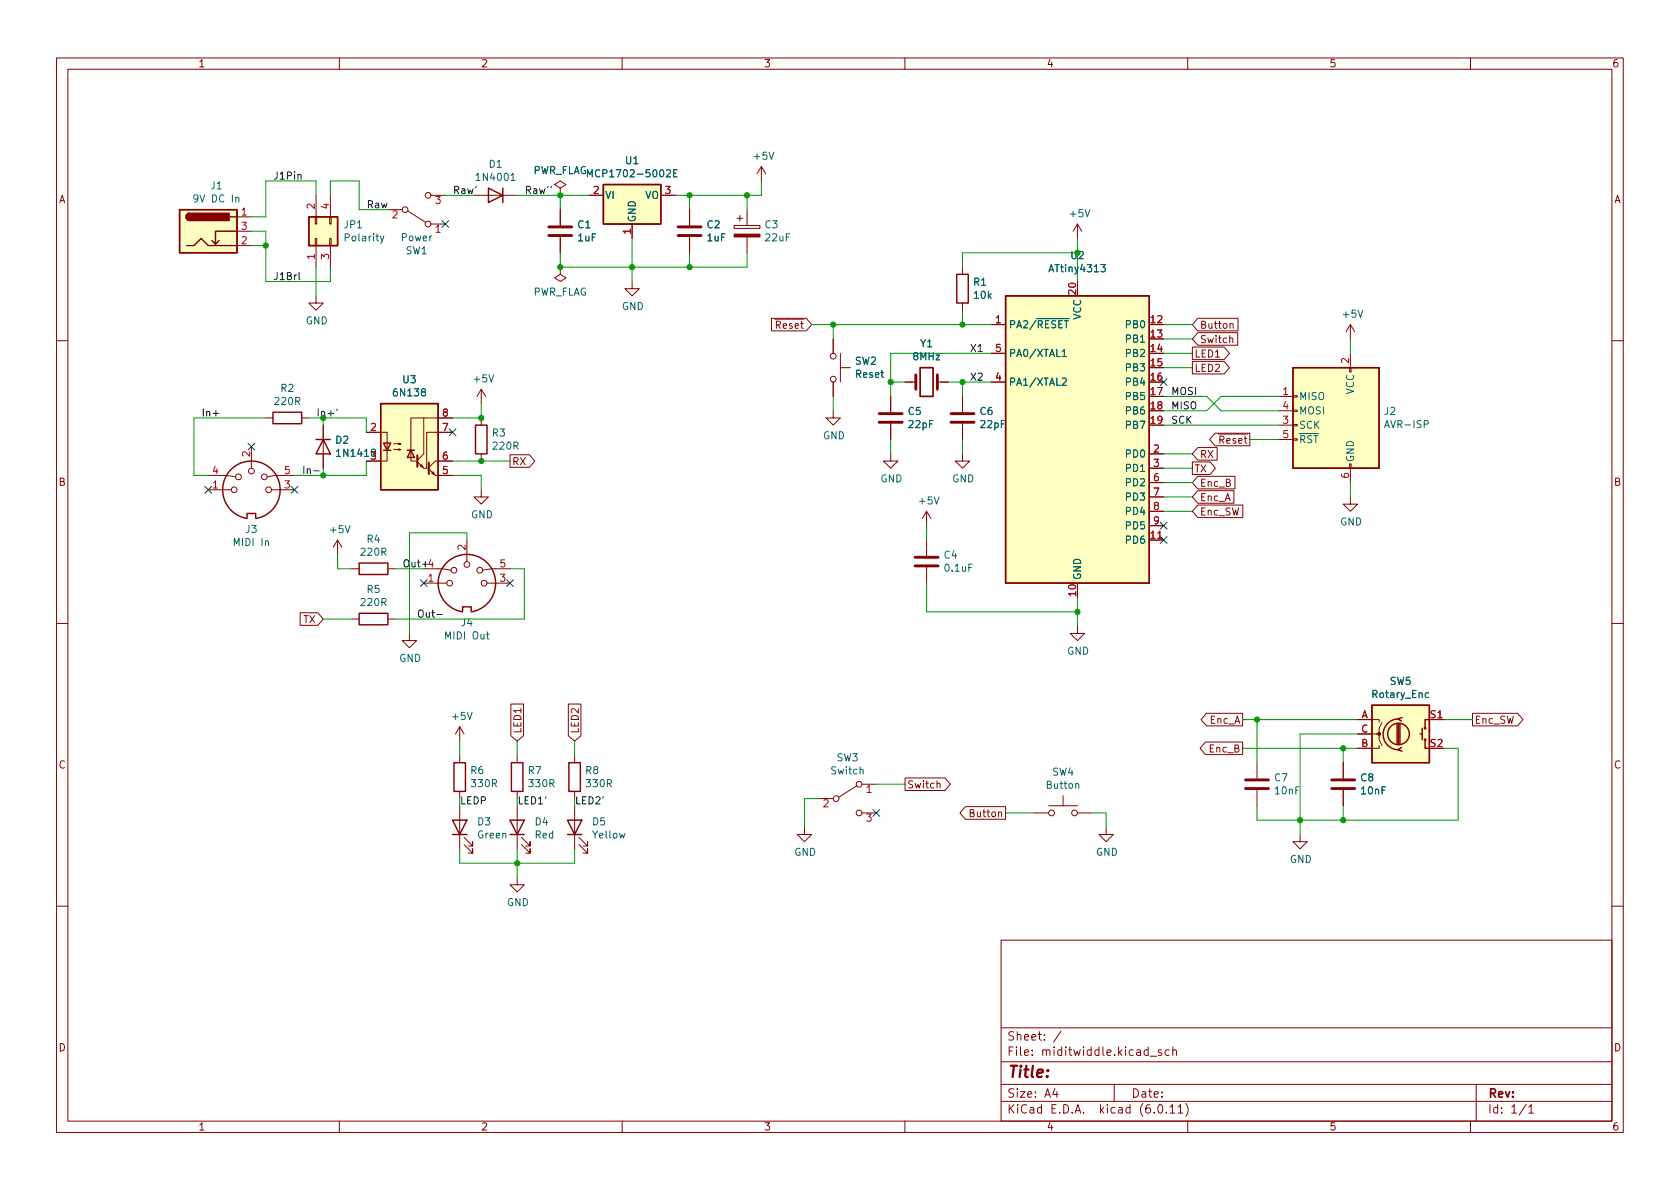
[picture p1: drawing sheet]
<svg xmlns="http://www.w3.org/2000/svg" width="297mm" height="210mm" viewBox="0 0 297 210" stroke-linecap="round" stroke-linejoin="round" font-family="sans-serif">
<g fill="none" stroke="#840000" stroke-width=".18">
<path d="M10 10.2h277v190.1h-277zM12 12.2h273v186.1h-273zM60 10.2v2M110 10.2v2M160 10.2v2M210 10.2v2M260 10.2v2M41.9 38.3h2.5M55.8 38.3h.2v1.3h-.2zM55.9 34.5v3.8M58.3 38.3h.2v1.3h-.2zM58.4 34.5v3.8"/>
<path d="M68.6 37.1h2.5M72.1 37.3l3.2 2.1M76.2 39.6h2.5M76.2 34.5h2.5M83.8 34.5h7.6M99.1 33.3l1-.7-1-.6-1.1 .6 1.1 .7v1.2M99.1 34.5h.1M99.1 37.1v2.8M104.1 34.5h2.6M111.8 39.6v2.6M116.8 34.5h2.6M121.9 37.1v2.8"/>
<path d="M129.8 39.9h4.6v.5h-4.6zM130.3 38.6h1M130.8 38.1v1M132.1 37.1v2.8M134.6 29.5l-.7 1.2M134.6 29.5v2.5M134.6 29.5l.8 1.2M190.5 39.6l-.8 1.3M190.5 39.6v2.6M190.5 39.6l.8 1.3M41.9 43.4h2.5M41.9 40.9h2.5"/>
<path d="M55.8 42.2h.2v1.2h-.2zM55.9 52.3v1.3h1.2l-1.2 1.3-1.3-1.3h1.3M55.9 43.4v3.8M58.3 42.2h.2v1.2h-.2zM58.4 43.4v3.8M99.1 47.2v1.3l1 .6-1 .7-1.1-.7 1.1-.6M99.1 47.2h.1M99.1 41.9v2.8M111.8 49.8v1.2h1.2l-1.2 1.3-1.3-1.3h1.3M121.9 41.9v2.8M132.1 41.9v2.8M136.4 56.3h6.2l.9 1.1-.9 1.1h-6.2z"/>
<path d="M137 56.4h5.2M147.3 59.9v2.6M170.2 47.2v1.3M170.2 53.6v1.3M175.3 57.4h2.5M190.5 49.8v2.5M203.2 57.4h2.5M203.2 59.9h2.5M211.8 58.8h7v2.2h-7l-1-1.1zM211.8 56.3h7.1v2.2h-7.1l-1-1.1zM217.4 59.9l.2-.1h.3l.1 .8M217.5 57.3l.2-.1 .3 .1v.8"/>
<path d="M238.8 57.4l-.8 1.3M238.8 57.4v2.5M238.8 57.4l.7 1.3M10 60.2h2M44.4 79v3.8M47 73.9h1.3M53.3 73.9h1.3M57.1 75.2v7.6M64.8 76.4h3.7v5.1h-3.7M69.6 79.5h1.3l-.4 .1v-.2l.4 .1M69.6 78.5h1.3l-.4 .1v-.2l.4 .1M74.9 73.9h-2.3v7.6h1.1"/>
<path d="M80 73.9h-5.1v6.4l-1.1 1.1M80 76.4h-4.6v6.4M85.1 68.8v2.6M85.1 73.9v1.3M85.1 68.8l-.8 1.3M85.1 68.8l.8 1.3M147.3 72.6v1.3h1.3l-1.3 1.3-1.3-1.3h1.3M147.3 67.6v2.5M148.6 65h1.8M148.6 62.5v5.1M157.5 70.1v2.8M157.5 74.9v2.8"/>
<path d="M160 67.6h1.9M165.7 67.6h1.9M170.2 70.1v2.8M170.2 74.9v2.8M175.3 67.6h2.5M175.3 62.5h2.5M203.2 65h2.5M203.2 70.1h2.5M203.2 75.2h2.5M203.2 72.6h2.5M203.2 67.6h2.5M203.2 62.5h2.5"/>
<path d="M210.8 61.4h5.6l1 1.1-1 1.1h-5.6zM210.8 63.9h5.6l1 1.1-1 1.1h-5.6zM211.8 79.1h3.4v2.3h-3.4l-1-1.1zM214.8 76.6h6.2v2.2h-6.2l-.9-1.1zM215.4 76.8h5.2M226.1 70.1h2.5M226.1 75.2h2.5M226.1 72.6h2.5M226.1 77.7h2.5M228.6 77.6h.8v.2h-.8zM228.6 75.1h.8v.2h-.8zM228.6 72.5h.8v.3h-.8z"/>
<path d="M228.6 70h.8v.2h-.8zM238.6 65h.3v.8h-.3zM238.8 62.5v2.5M285 60.2h2M36.8 84.1h3.3l1.6 .2M36.8 86.6h4.1M48 86.6h4.1M52.1 84.1h-3.3l-1.6 .2M59.7 95.5l-.8 1.3M59.7 95.5v2.5M59.7 95.5l.8 1.3M73.8 81.7l1.1 1.1h.7"/>
<path d="M74.3 82.4l.2-.2 .3 .5zM75.8 82.9l1.2 1.2h3M76.3 83.7l.3-.3 .2 .5zM80 81.5h-3l-1.2 1.2M82.5 95.5v3.8M85.1 86.6v1.3h1.3l-1.3 1.2-1.3-1.2h1.3M85.1 80.3v1.2M90.2 80.4h3.4l1 1.1-1 1.1h-3.4zM157.5 80.3v1.2h1.2l-1.2 1.3-1.3-1.3h1.3M163.8 90.4v2.6M163.8 95.5v2.8M163.8 90.4l-.7 1.3"/>
<path d="M163.8 90.4l.8 1.3M170.2 80.3v1.2h1.2l-1.2 1.3-1.3-1.3h1.3M203.2 82.8h2.5M203.2 95.5h2.5M203.2 80.3h2.5M203.2 85.3h2.5M203.2 87.9h2.5M203.2 90.4h2.5M203.2 93h2.5M210.8 81.7h3.2l.9 1.1-.9 1.1h-3.2zM211.8 86.8h6.4v2.2h-6.4l-1-1.1zM211.8 89.3h7.9v2.2h-7.9l-1-1.1z"/>
<path d="M211.8 84.2h6.5v2.2h-6.5l-1-1.1zM238.6 82h.3v.8h-.3zM238.8 87.9v1.2h1.2l-1.2 1.3-1.3-1.3h1.3M238.8 82.8v2.5M10 110.2h2M53.1 108.4h3.1l.9 1.1-.9 1.1h-3.1zM62.2 100.6h1.3M62.2 109.5h1.3M68.6 100.6h1.2M68.6 109.5h1.2M72.4 112v1.3h1.3l-1.3 1.2-1.3-1.2h1.3M74.9 100.6h3.3l1.6 .2"/>
<path d="M74.9 103.1h4.1M86.1 103.1h4.1M90.2 100.6h-3.3l-1.6 .2M163.8 100.3v2.8M190.5 110.7v1.3h1.3l-1.3 1.3-1.3-1.3h1.3M190.5 103.1v2.6M285 110.2h2M81.3 128.5v2.6M81.3 133.6v1.3M81.3 139.9v1.3M81.3 128.5l-.8 1.3M81.3 128.5l.7 1.3"/>
<path d="M90.3 124.5h2.3v5.6l-1.2 1-1.1-1zM91.4 133.6v1.3M91.4 139.9v1.3M100.5 124.5h2.2v5.6l-1.1 1-1.1-1zM101.6 133.6v1.3M101.6 139.9v1.3M151.5 138.9l-3.2 2.1M152.4 138.7h2.5M160 137.6h7.1l.9 1.1-.9 1.1h-7.1zM165.7 138.6l.2-.1 .3 .1v.7M213.1 131.2h6.6v2.2h-6.6l-.9-1.1zM213.3 126.1h6.4v2.3h-6.4l-.9-1.2z"/>
<path d="M222.2 134.9v2.8M222.2 139.7v2.8M237.5 134.9v2.8M237.5 139.7v2.8M240 127.2h3.8v.6M240 129.8h3.8v1l.5 1M243.8 131.8v.5h-3.8M244.3 127.8l-.5 1v1h-.5M252.7 127.2h2.6M260.3 126.1h8l1 1.1-1 1.2h-8zM81.3 142.5v7.6M82 149.3l1.6 1.6v-.8v.8h-.8"/>
<path d="M82 148.1l1.6 1.5v-.8v.8h-.8M91.4 155.2v1.3h1.3l-1.3 1.2-1.2-1.2h1.2M91.4 142.5v7.6M92.2 149.3l1.5 1.6v-.8v.8h-.7M92.2 148.1l1.5 1.5v-.8v.8h-.7M101.6 142.5v7.6M102.4 149.3l1.5 1.6v-.8v.8h-.8M102.4 148.1l1.5 1.5v-.8v.8h-.8M142.2 146.3v1.3h1.3l-1.3 1.2-1.2-1.2h1.2M144.8 141.2h2.5M152.4 143.8h2.5M170.7 142.6h7.1v2.3h-7.1l-1-1.1z"/>
<path d="M176.6 143.7l.1-.1h.3l.1 .8M182.9 143.8h2.5M185.4 142.5h5.1M188 140.7v1.8M190.5 143.8h2.5M195.6 146.3v1.3h1.2l-1.2 1.2-1.3-1.2h1.3M229.9 147.6v1.2h1.2l-1.2 1.3-1.3-1.3h1.3M10 160.2h2M177 166.3h108v32h-108zM285 160.2h2M60 198.3v2M110 198.3v2"/>
<path d="M160 198.3v2M177 194.8h108M177 191.8h108M177 187.8h108M177 181.8h108M182.5 186.5v.1M182.5 185.7v.1M184.6 183.8v.1M184.6 183v.1M187.6 182.4l-1.3 1.9M197 191.8v3M205.4 185.7l-.4-.1-.2 .2 .1 .3 .5 .1v.4h-.6"/>
<path d="M206.7 185.7l-.4-.1-.3 .3v.4l.1 .3h.6M207.4 185.8l.2-.2 .3 .1 .1 .9M207.4 185.1v1.5M209.6 195.1a1.72 1.72 0 0 1 0 2.3M210 198.3v2M260 198.3v2M261 191.8v6.5M270.3 195.8l.4-.5v1.5M270.3 196.8h.9"/>
<circle cx="71.6" cy="37.1" r=".51"/>
<circle cx="75.7" cy="34.5" r=".51"/>
<circle cx="75.7" cy="39.6" r=".51"/>
<circle cx="147.3" cy="63" r=".51"/>
<circle cx="147.3" cy="67.1" r=".51"/>
<circle cx="41.4" cy="86.6" r=".51"/>
<circle cx="42.2" cy="84.3" r=".51"/>
<circle cx="44.5" cy="83.3" r=".51"/>
<circle cx="46.7" cy="84.3" r=".51"/>
<circle cx="47.5" cy="86.6" r=".51"/>
<circle cx="82.6" cy="99.8" r=".51"/>
<circle cx="79.5" cy="103.1" r=".51"/>
<circle cx="80.3" cy="100.8" r=".51"/>
<circle cx="84.8" cy="100.8" r=".51"/>
<circle cx="85.6" cy="103.1" r=".51"/>
<circle cx="151.9" cy="138.7" r=".51"/>
<circle cx="147.8" cy="141.2" r=".51"/>
<circle cx="151.9" cy="143.8" r=".51"/>
<circle cx="185.9" cy="143.8" r=".51"/>
<circle cx="190" cy="143.8" r=".51"/>
</g>
<g fill="none" stroke="#840000" stroke-width=".25">
<path d="M31.7 37.1h10.2v7.6h-10.2zM33.5 37.7a.64 .64 0 0 0-.6 .6 .64 .64 0 0 0 .6 .7M40.6 38.3h1.3M54.6 38.3h5.1v5.1h-5.1zM86.4 33.3l2.5 1.2-2.5 1.3zM88.9 33.3v2.5M106.7 32.6h10.1v7h-10.1zM33 43.4h1.3l1.3-1.2 1.2 1.2h5.1M38.7 42.5l-.6 .7M41.9 40.9h-3.8v2.3l-.6-.7M169.2 48.5h2v5.1h-2zM177.8 52.3h25.4v50.8h-25.4z"/>
<path d="M48.3 72.9h5v2h-5zM55.9 77.7h2.5M57.1 77.7l1.3 2.6h-2.5zM67.3 71.4h10.2v15.2h-10.2zM67.8 78.4h1.3l-.6 1.2zM67.8 79.6h1.3M72 79.6h1.3M72.6 79.6l.7 1.3h-1.3zM84.1 75.2h2v5.1h-2zM228.6 65h15.2v17.8h-15.2zM43.7 91.7a5.1 5.1 0 0 1-3.5-7.8 5.1 5.1 0 0 1 8.5 0 5.1 5.1 0 0 1-3.5 7.8M43.7 91.6v-.8h1.5v.8"/>
<path d="M63.5 99.6h5.1v2h-5.1zM63.5 108.5h5.1v2h-5.1zM81.8 108.2a5.1 5.1 0 0 1-3.5-7.8 5.1 5.1 0 0 1 8.5 0 5.1 5.1 0 0 1-3.5 7.8M81.8 108.1v-.8h1.5v.8M80.3 134.9h2v5h-2zM90.4 134.9h2.1v5h-2.1zM100.6 134.9h2v5h-2zM242.6 124.7h10.1v10.2h-10.1zM247 128v3.6M247.3 127.1a2.73 2.73 0 0 0-2.7 2.8 2.73 2.73 0 0 0 2.7 2.7M247.3 128v3.6M247.5 128v3.6"/>
<path d="M247.8 132.2l-.7 .4 .8 .2M247.9 126.9l-.8 .2 .7 .4M251.1 129.8h.4M251.5 128.8v2M252 130.8v1.5h.7M252.7 127.2h-.7v1.6M80 145h2.5l-1.2 2.6zM80 147.6h2.5M90.2 145h2.5l-1.3 2.6zM90.2 147.6h2.5M100.3 145h2.6l-1.3 2.6zM100.3 147.6h2.6"/>
<circle cx="247.3" cy="129.8" r="1.9"/>
<circle cx="252" cy="130.8" r=".13"/>
<circle cx="252" cy="128.8" r=".13"/>
</g>
<path d="M69.5 37.4l.5-.1 .2 .3-.8 .9h.8M77 34.7h.8l-.4 .5 .4 .1v.6l-.2 .1-.6-.1M77.1 40.2l.4-.4v1.3M204.7 95.2h.7M153.3 139.2l.4-.3v1.2M145.7 141.5l.5-.1 .2 .4-.8 .9h.8M153.2 144h.8l-.4 .4 .4 .2v.5l-.2 .1-.6-.1" fill="none" stroke="#a90000" stroke-width=".18"/>
<g fill="#ffffc2" stroke="#ffffc2" stroke-width=".18">
<path d="M54.6 38.3h5.1v5.1h-5.1z"/>
<path d="M106.7 32.6h10.1v7h-10.1z"/>
<path d="M67.3 71.4h10.2v15.2h-10.2z"/>
<path d="M242.6 124.7h10.1v10.2h-10.1z"/>
<path d="M31.7 37.1h10.2v7.6h-10.2z"/>
<path d="M228.6 65h15.2v17.8h-15.2z"/>
<path d="M177.8 52.3h25.4v50.8h-25.4z"/>
</g>
<g fill="none" stroke="#006464" stroke-width=".18">
<path d="M90.4 31l.3-.4v1.3M90.4 31.9h.7M117.8 30.1l.5-.1 .3 .4-.8 .9h.8M119.1 30.6h.4M119.7 30h-.6v1.3h.6M136 26.9l.4 1.3 .4-1.3M191.8 37.1l.5 1.2 .4-1.2M67.3 41.8l.3 .8M67.9 41.8l-.5 1.1-.1 .1M183.3 56.3h5.7M194.6 46.8h.8l-.4 .5 .4 .1v.5l-.2 .2-.6-.2M240.1 54.8l.4 1.3 .5-1.3"/>
<path d="M74.7 69.3l-.2-.3 .1-.1 .1-.2 .4 .1 .1 .2v.2l-.6 .1-.1 .2 .1 .4 .1 .1h.3l.2-.2v-.4l-.2-.1M86.4 66.3l.5 1.2 .4-1.2M187.8 67l.5-.1 .2 .3-.7 .9h.7M187.8 62.1l.4-.3v1.3M187.8 63.1h.7M251.8 75h.6l.1-.2v-.3l-.7-.1v1.2M61 92.9l.5 1.3 .4-1.3M165.2 87.9l.4 1.2 .4-1.2M171.9 99.8h-.6v1.2M82.6 126l.5 1.2 .4-1.2M152.1 136.1l.1-.1 .4 .1v.8M190.2 138.7l.2-.1h.3v.8"/>
<path d="M252.6 122.6l-.4-.1-.2 .2 .1 .6h.5M109.5 147.3l.3 .9 .2-.6 .2 .6 .3-.9"/>
</g>
<g fill="none" stroke="#840000" stroke-width=".51">
<path d="M97 41.7h4.1M97 40.1h4.1M119.9 41.7h4.1M119.9 40.1h4.1M155.4 74.7h4.1M155.4 73.1h4.1M161.9 66.3v2.5M165.7 66.3v2.5M168.1 74.7h4.1M168.1 73.1h4.1M161.8 98.5h4.1M161.8 100.1h4.1"/>
<path d="M220.2 139.4h4.1M220.2 137.9h4.1M235.5 139.4h4M235.5 137.9h4"/>
</g>
<path d="M73.8 80.5v2M75.8 81.8v2" fill="none" stroke="#840000" stroke-width=".36"/>
<g fill="#840000" stroke="#840000" stroke-width=".18">
<path d="M129.8 41.4h4.6v.5h-4.6z"/>
<circle cx="243.8" cy="129.8" r=".25"/>
</g>
<g fill="#840000" stroke="#840000" stroke-width=".25">
<path d="M33.1 37.9l.4-.2v1.3a.64 .64 0 0 1-.6-.4 .64 .64 0 0 1 .2-.7z"/>
<path d="M33.5 37.7h7v1.3h-7z"/>
</g>
<path d="M162.7 65h2.3v5.1h-2.3z" fill="none" stroke="#840000" stroke-width=".3"/>
<path d="M52.7 31l.2-.2 .3 .1v.8M97.5 32.9l-.1 .3M52.9 48.2v1.1l.2 .2M37.7 73.1h1M59.6 72.3l-.1 .3M55.5 83.3h.9M77.2 108.7h1" fill="none" stroke="#0f0f0f" stroke-width=".18"/>
<g fill="none" stroke="#009600" stroke-width=".18">
<path d="M55.9 34.5v-2.5h-8.9v6.3h-2.6M58.4 34.5v-2.5h5.1v5.1h5.1M78.7 34.5h5.1M91.4 34.5h12.7M99.1 34.5v2.6M121.9 34.5v2.6M132.1 34.5v2.6M134.6 32v2.5h-15.2M44.4 43.4h2.6M44.4 40.9h2.6v8.9h11.4v-2.6M55.9 47.2v5.1M99.1 44.7v2.5h33v-2.5"/>
<path d="M111.8 42.2v7.6M121.9 44.7v2.5M143.5 57.4h31.8M147.3 57.4v2.5M170.2 54.9v2.5M190.5 42.2v7.6M190.5 44.7h-20.3v2.5M205.7 57.4h5.1M205.7 59.9h5.1M238.8 59.9v2.6M47 73.9h-12.7v10.2h2.5M54.6 73.9h10.2v2.5"/>
<path d="M57.1 73.9v1.3M85.1 71.4v2.5h-5.1M147.3 70.1v2.5M157.5 67.6h2.5M157.5 77.7v2.6M167.6 67.6h7.7M170.2 67.6v2.5M170.2 77.7v2.6M175.3 62.5h-17.8v7.6M205.7 70.1h7.7l2.5 2.5h10.2M205.7 75.2h20.4M205.7 62.5h5.1"/>
<path d="M205.7 65h5.1M221 77.7h5.1M226.1 70.1h-10.2l-2.5 2.5h-7.7M57.1 82.8v1.3M59.7 98v2.6h2.5M64.8 81.5v2.6h-12.7M80 84.1h5.1v2.5M80 81.5h10.2M82.5 95.5v-1.3h-10.1v17.8M163.8 93v2.5M205.7 82.8h5.1M205.7 87.9h5.1"/>
<path d="M205.7 85.3h5.1M205.7 90.4h5.1M205.7 80.3h5.1M238.8 85.3v2.6M57.1 109.5h5.1M69.8 100.6h5.1M90.2 100.6h2.5v8.9h-22.9M163.8 103.1v5.1h26.7M190.5 105.7v5M81.3 131.1v2.5M91.4 131.1v2.5M101.6 131.1v2.5"/>
<path d="M154.9 138.7h5.1M219.7 127.2h20.3M219.7 132.3h20.3M222.2 127.2v7.7M237.5 132.3v2.6M240 129.8h-10.1v17.8M255.3 127.2h5M255.3 132.3h2.5v12.7h-35.6v-2.5M81.3 150.1v2.5h20.3v-2.5M91.4 150.1v5.1M144.8 141.2h-2.6v5.1M177.8 143.8h5.1"/>
<path d="M193 143.8h2.6v2.5M237.5 142.5v2.5"/>
</g>
<g fill="none" stroke="#000084" stroke-width=".18">
<path d="M78.1 39l1.2 1.2M79.3 39l-1.2 1.2M43.8 78.4l1.3 1.2M45.1 78.4l-1.3 1.2M79.4 75.8l1.2 1.3M80.6 75.8l-1.2 1.3M205.1 66.9l1.2 1.3M206.3 66.9l-1.2 1.3M36.2 86l1.2 1.2M37.4 86l-1.2 1.2M51.5 86l1.2 1.2M52.7 86l-1.2 1.2"/>
<path d="M205.1 94.9l1.2 1.2M205.1 92.3l1.2 1.3M206.3 94.9l-1.2 1.2M206.3 92.3l-1.2 1.3M74.3 102.5l1.2 1.2M75.5 102.5l-1.2 1.2M89.6 102.5l1.2 1.2M90.8 102.5l-1.2 1.2M154.3 143.1l1.2 1.3M155.5 143.1l-1.2 1.3"/>
</g>
<g fill="#009600" stroke="#009600" stroke-width=".18">
<circle cx="85.1" cy="81.5" r=".46"/>
<circle cx="57.1" cy="84.1" r=".46"/>
<circle cx="57.1" cy="73.9" r=".46"/>
<circle cx="47" cy="43.4" r=".46"/>
<circle cx="91.4" cy="152.6" r=".46"/>
<circle cx="157.5" cy="67.6" r=".46"/>
<circle cx="147.3" cy="57.4" r=".46"/>
<circle cx="121.9" cy="34.5" r=".46"/>
<circle cx="111.8" cy="47.2" r=".46"/>
<circle cx="121.9" cy="47.2" r=".46"/>
<circle cx="132.1" cy="34.5" r=".46"/>
<circle cx="99.1" cy="47.2" r=".46"/>
<circle cx="85.1" cy="73.9" r=".46"/>
<circle cx="99.1" cy="34.5" r=".46"/>
<circle cx="190.5" cy="44.7" r=".46"/>
<circle cx="170.2" cy="67.6" r=".46"/>
<circle cx="170.2" cy="57.4" r=".46"/>
<circle cx="190.5" cy="108.2" r=".46"/>
<circle cx="237.5" cy="132.3" r=".46"/>
<circle cx="222.2" cy="127.2" r=".46"/>
<circle cx="237.5" cy="145" r=".46"/>
<circle cx="229.9" cy="145" r=".46"/>
</g>
<text font-size="2.8" fill="#840000" x="178" y="191.2">Title:</text>
<g font-size="2.1" fill="#840000">
<text x="178" y="184.5">Sheet:</text>
<text x="178" y="187.2">File:</text>
<text x="184.4" y="187.2">miditwiddle.kicad_sch</text>
<text x="178" y="197.4">KiCad</text>
<text x="178" y="194.6">Size:</text>
<text x="184.7" y="194.6">A4</text>
<text x="185.7" y="197.4">E.D.A.</text>
<text x="194.6" y="197.4">kicad</text>
<text x="200" y="194.6">Date:</text>
<text x="201.8" y="197.4">(6.0.11)</text>
<text x="263" y="194.6">Rev:</text>
<text x="263" y="197.4">Id:</text>
<text x="267.1" y="197.4">1/1</text>
</g>
<g font-size="1.8" fill="#840000">
<text x="35" y="12.3">1</text>
<text x="85" y="12.3">2</text>
<text x="135" y="12.3">3</text>
<text x="185" y="12.3">4</text>
<text x="235" y="12.3">5</text>
<text x="285" y="12.3">6</text>
<text x="10.4" y="36.3">A</text>
<text x="285.4" y="36.3">A</text>
<text x="136.9" y="58.5">~{Reset}</text>
<text x="212.1" y="58.5">Button</text>
<text x="211.1" y="63.6">LED1</text>
<text x="212.1" y="61.1">Switch</text>
<text x="211.1" y="66.1">LED2</text>
<text x="90.5" y="82.6">RX</text>
<text x="211.1" y="83.9">TX</text>
<text x="212.1" y="81.4">RX</text>
<text x="215.3" y="78.8">~{Reset}</text>
<text x="10.3" y="86.3">B</text>
<text x="212.1" y="89">Enc_A</text>
<text x="212.1" y="86.5">Enc_B</text>
<text x="285.3" y="86.3">B</text>
<text x="212.1" y="91.5">Enc_SW</text>
<text x="53.6" y="110.6">TX</text>
<text x="92.6" y="129.8" transform="rotate(-90 92.6 129.8)">LED1</text>
<text x="102.7" y="129.8" transform="rotate(-90 102.7 129.8)">LED2</text>
<text x="213.8" y="128.4">Enc_A</text>
<text x="260.7" y="128.4">Enc_SW</text>
<text x="10.3" y="136.3">C</text>
<text x="213.6" y="133.4">Enc_B</text>
<text x="285.3" y="136.3">C</text>
<text x="160.3" y="139.8">Switch</text>
<text x="171.2" y="144.9">Button</text>
<text x="10.3" y="186.3">D</text>
<text x="285.3" y="186.3">D</text>
<text x="35" y="200.3">1</text>
<text x="85" y="200.3">2</text>
<text x="135" y="200.3">3</text>
<text x="185" y="200.3">4</text>
<text x="235" y="200.3">5</text>
<text x="285" y="200.3">6</text>
</g>
<g font-size="1.8" fill="#006464">
<text x="110.4" y="29.4">U1</text>
<text x="133" y="28.6">+5V</text>
<text x="37.1" y="33.9">J1</text>
<text x="83.9" y="32.4">1N4001</text>
<text x="86.3" y="30">D1</text>
<text x="94.3" y="31.2">PWR_FLAG</text>
<text x="103.5" y="31.7">MCP1702-5002E</text>
<text x="106.9" y="35.6">VI</text>
<text x="114" y="35.6">VO</text>
<text x="33.9" y="36.2">9V</text>
<text x="37.4" y="36.2">DC In</text>
<text x="60.7" y="40.7">JP1</text>
<text x="102" y="40.7">C1</text>
<text x="112.8" y="39.4" transform="rotate(-90 112.8 39.4)">GND</text>
<text x="124.8" y="40.7">C2</text>
<text x="135.1" y="40.7">C3</text>
<text x="188.9" y="38.8">+5V</text>
<text x="60.7" y="43.1">Polarity</text>
<text x="70.8" y="43">Power</text>
<text x="71.6" y="45.3">SW1</text>
<text x="102" y="43.1">1uF</text>
<text x="124.8" y="43.1">1uF</text>
<text x="135.1" y="43.1">22uF</text>
<text x="189.2" y="46.2">U2</text>
<text x="94.3" y="52.7">PWR_FLAG</text>
<text x="172" y="50.9">R1</text>
<text x="172" y="53.2">10k</text>
<text x="185.3" y="48.5">ATtiny4313</text>
<text x="54" y="57.7">GND</text>
<text x="109.9" y="55.2">GND</text>
<text x="178.3" y="58.4">PA2/~{RESET}</text>
<text x="191.5" y="56.6" transform="rotate(-90 191.5 56.6)">VCC</text>
<text x="198.8" y="58.4">PB0</text>
<text x="237.1" y="56.6">+5V</text>
<text x="151.1" y="64.9">SW2</text>
<text x="161.2" y="64.1">8MHz</text>
<text x="162.6" y="61.8">Y1</text>
<text x="178.3" y="63.5">PA0/XTAL1</text>
<text x="198.8" y="61">PB1</text>
<text x="198.8" y="63.5">PB2</text>
<text x="48.3" y="72">220R</text>
<text x="49.5" y="69.7">R2</text>
<text x="69.2" y="70.5">6N138</text>
<text x="71" y="68.1">U3</text>
<text x="83.5" y="68">+5V</text>
<text x="151.1" y="67.2">Reset</text>
<text x="178.3" y="68.6">PA1/XTAL2</text>
<text x="198.8" y="66">PB3</text>
<text x="198.8" y="68.6">PB4</text>
<text x="198.8" y="71.1">PB5</text>
<text x="229.6" y="71.1">MISO</text>
<text x="239.8" y="69.8" transform="rotate(-90 239.8 69.8)">VCC</text>
<text x="86.9" y="77.6">R3</text>
<text x="160.4" y="73.8">C5</text>
<text x="160.4" y="76.1">22pF</text>
<text x="173.1" y="73.8">C6</text>
<text x="173.1" y="76.1">22pF</text>
<text x="198.8" y="73.7">PB6</text>
<text x="198.8" y="76.2">PB7</text>
<text x="229.6" y="76.2">SCK</text>
<text x="229.6" y="73.7">MOSI</text>
<text x="244.6" y="73.8">J2</text>
<text x="244.6" y="76.1">AVR-ISP</text>
<text x="59.2" y="78.8">D2</text>
<text x="86.9" y="79.9">220R</text>
<text x="145.4" y="78.1">GND</text>
<text x="198.8" y="81.3">PD0</text>
<text x="198.8" y="83.8">PD1</text>
<text x="229.6" y="78.7">~{RST}</text>
<text x="239.8" y="81.8" transform="rotate(-90 239.8 81.8)">GND</text>
<text x="155.6" y="85.7">GND</text>
<text x="162.2" y="89.6">+5V</text>
<text x="168.3" y="85.7">GND</text>
<text x="198.8" y="86.4">PD2</text>
<text x="198.8" y="88.9">PD3</text>
<text x="43.3" y="94.6">J3</text>
<text x="58.1" y="94.7">+5V</text>
<text x="83.2" y="92">GND</text>
<text x="198.8" y="91.4">PD4</text>
<text x="198.8" y="94">PD5</text>
<text x="236.9" y="93.3">GND</text>
<text x="41" y="96.9">MIDI</text>
<text x="46.1" y="96.9">In</text>
<text x="63.5" y="98.7">220R</text>
<text x="64.7" y="96.3">R4</text>
<text x="166.8" y="99.2">C4</text>
<text x="166.8" y="101.5">0.1uF</text>
<text x="198.8" y="96.5">PD6</text>
<text x="63.5" y="107.5">220R</text>
<text x="64.7" y="105.2">R5</text>
<text x="191.5" y="102.6" transform="rotate(-90 191.5 102.6)">GND</text>
<text x="78.4" y="113.4">MIDI</text>
<text x="81.4" y="111.1">J4</text>
<text x="83.5" y="113.4">Out</text>
<text x="70.5" y="117.4">GND</text>
<text x="188.6" y="116.2">GND</text>
<text x="242.4" y="123.8">Rotary_Enc</text>
<text x="245.6" y="121.5">SW5</text>
<text x="79.6" y="127.7">+5V</text>
<text x="83.1" y="137.3">R6</text>
<text x="93.2" y="137.3">R7</text>
<text x="103.4" y="137.3">R8</text>
<text x="146.7" y="137.3">Switch</text>
<text x="147.8" y="135">SW3</text>
<text x="185.9" y="137.5">SW4</text>
<text x="83.1" y="139.6">330R</text>
<text x="93.2" y="139.6">330R</text>
<text x="103.4" y="139.6">330R</text>
<text x="184.8" y="139.9">Button</text>
<text x="225.2" y="138.5">C7</text>
<text x="225.2" y="140.8">10nF</text>
<text x="240.4" y="138.5">C8</text>
<text x="240.4" y="140.8">10nF</text>
<text x="84.3" y="146.3">D3</text>
<text x="84.3" y="148.6">Green</text>
<text x="94.4" y="146.3">D4</text>
<text x="94.4" y="148.6">Red</text>
<text x="104.6" y="146.3">D5</text>
<text x="104.6" y="148.6">Yellow</text>
<text x="140.4" y="151.7">GND</text>
<text x="193.7" y="151.7">GND</text>
<text x="228" y="153">GND</text>
<text x="89.6" y="160.6">GND</text>
</g>
<g font-size="1.8" fill="#0f0f0f">
<text x="48.3" y="31.7">J1Pin</text>
<text x="80" y="34.3">Raw'</text>
<text x="92.7" y="34.3">Raw''</text>
<text x="64.8" y="36.8">Raw</text>
<text x="48.3" y="49.5">J1Brl</text>
<text x="171.4" y="62.2">X1</text>
<text x="171.4" y="67.3">X2</text>
<text x="207" y="69.8">MOSI</text>
<text x="35.6" y="73.6">In+</text>
<text x="55.9" y="73.6">In+'</text>
<text x="207" y="72.4">MISO</text>
<text x="207" y="74.9">SCK</text>
<text x="53.3" y="83.8">In-</text>
<text x="71.1" y="100.3">Out+ 4</text>
<text x="73.7" y="109.2">Out-</text>
</g>
<g font-size="1.8" fill="#a90000">
<text x="104.7" y="34.3">2</text>
<text x="117.4" y="34.3">3</text>
<text x="42.5" y="38.1">1</text>
<text x="42.5" y="40.6">3</text>
<text x="55.6" y="37.1" transform="rotate(-90 55.6 37.1)">2</text>
<text x="58.2" y="37.1" transform="rotate(-90 58.2 37.1)">4</text>
<text x="76.8" y="41.9">1</text>
<text x="111.5" y="41.6" transform="rotate(-90 111.5 41.6)">1</text>
<text x="42.5" y="43.2">2</text>
<text x="55.6" y="46" transform="rotate(-90 55.6 46)">1</text>
<text x="58.2" y="46" transform="rotate(-90 58.2 46)">3</text>
<text x="190.2" y="52.3" transform="rotate(-90 190.2 52.3)">20</text>
<text x="175.8" y="57.1">1</text>
<text x="203.2" y="57.1">12</text>
<text x="203.2" y="59.7">13</text>
<text x="175.8" y="62.2">5</text>
<text x="203.2" y="62.2">14</text>
<text x="203.2" y="64.8">15</text>
<text x="238.5" y="64.4" transform="rotate(-90 238.5 64.4)">2</text>
<text x="175.8" y="67.3">4</text>
<text x="203.2" y="67.3">16</text>
<text x="203.2" y="69.8">17</text>
<text x="226.6" y="69.8">1</text>
<text x="65.4" y="76.2">2</text>
<text x="78.1" y="76.2">7</text>
<text x="78.1" y="73.7">8</text>
<text x="203.2" y="72.4">18</text>
<text x="203.2" y="74.9">19</text>
<text x="226.6" y="74.9">3</text>
<text x="226.6" y="72.4">4</text>
<text x="226.6" y="77.5">5</text>
<text x="37.4" y="83.8">4</text>
<text x="44.2" y="80.9" transform="rotate(-90 44.2 80.9)">2</text>
<text x="50.1" y="83.8">5</text>
<text x="59.2" y="81.2">1N14183</text>
<text x="78.1" y="83.8">5</text>
<text x="78.1" y="81.3">6</text>
<text x="203.8" y="80">2</text>
<text x="203.8" y="82.5">3</text>
<text x="37.4" y="86.4">1</text>
<text x="50.1" y="86.4">3</text>
<text x="203.8" y="85.1">6</text>
<text x="203.8" y="87.6">7</text>
<text x="238.5" y="84.7" transform="rotate(-90 238.5 84.7)">6</text>
<text x="203.2" y="95.2">11</text>
<text x="203.8" y="90.2">8</text>
<text x="203.8" y="92.7">9</text>
<text x="82.3" y="97.4" transform="rotate(-90 82.3 97.4)">2</text>
<text x="88.2" y="100.3">5</text>
<text x="75.5" y="102.9">1</text>
<text x="88.2" y="102.9">3</text>
<text x="190.2" y="105.7" transform="rotate(-90 190.2 105.7)">10</text>
<text x="240.6" y="129.5">C</text>
<text x="240.7" y="127">A</text>
<text x="252.7" y="127">S1</text>
<text x="240.6" y="132.1">B</text>
<text x="252.7" y="132.1">S2</text>
<text x="153" y="141">1</text>
</g>
<g font-size="1.8" fill="#009600">
<text x="81.3" y="142.2">LEDP</text>
<text x="91.4" y="142.2">LED1'</text>
<text x="101.6" y="142.2">LED2'</text>
</g>
</svg>
